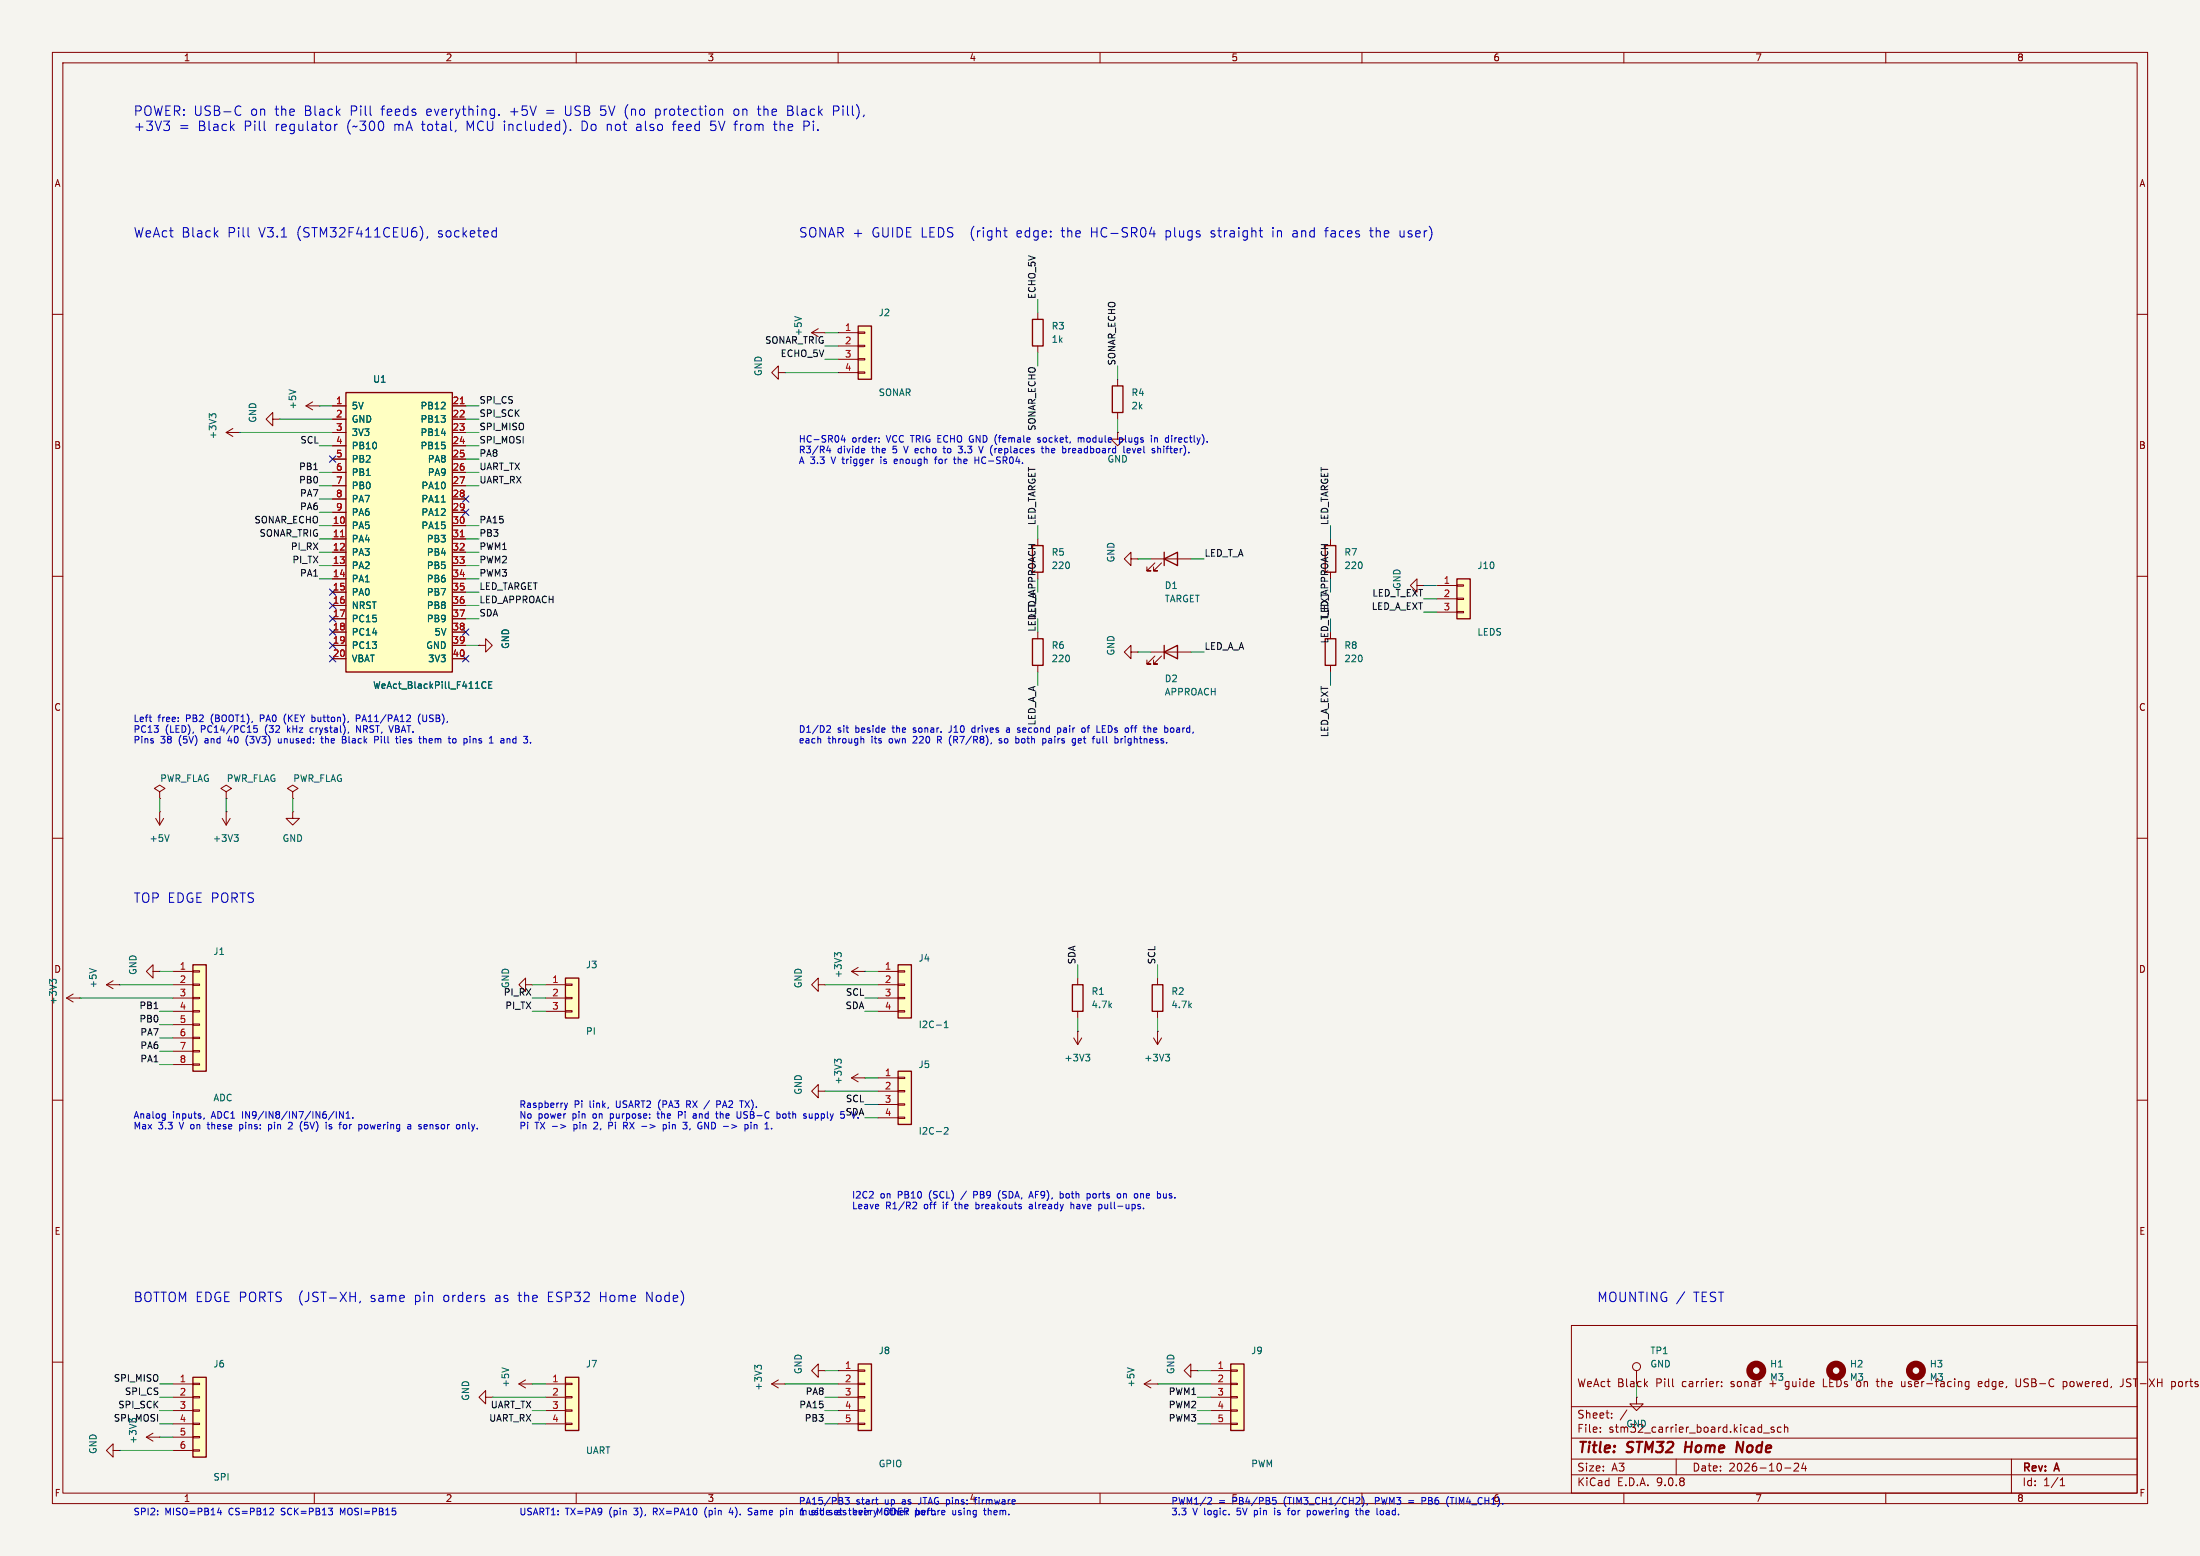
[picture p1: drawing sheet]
<svg xmlns="http://www.w3.org/2000/svg" width="420mm" height="297mm" viewBox="0 0 420 297" stroke-linecap="round" stroke-linejoin="round" font-family="sans-serif">
<path d="M0 0h420v297h-420z" fill="#f5f4ef" stroke="#f5f4ef" stroke-width=".19"/>
<g fill="none" stroke="#840000" stroke-width=".19">
<path d="M10 10h400v277h-400zM12 12h396v273h-396zM60 10v2M110 10v2M160 10v2M210 10v2M260 10v2M310 10v2M360 10v2M10 60h2M408 60h2M43.2 82.6l1.2 .7"/>
<path d="M43.2 82.6h2.5M44.4 81.8l-1.2 .8M45.7 82.6h.1M52.1 80v-1.3l-1.3 1.3 1.3 1.3v-1.3h1.2M53.3 80h.1M10 110h2M219.7 106.7h7.6M220.5 107.4l-1.6 1.6h.8h-.8v-.8M221.7 107.4l-1.5 1.6h.8h-.8v-.8M408 110h2M91.4 123.2h1.3v-1.3l1.3 1.3-1.3 1.3v-1.3M91.4 123.2h.1"/>
<path d="M198.1 120.7v1.2M198.1 127v1.3M215.9 124.5v-1.3l-1.3 1.3 1.3 1.2v-1.2h1.3M217.2 124.5h.1M219.7 124.5h7.6M220.5 125.2l-1.6 1.5h.8h-.8v-.7M221.7 125.2l-1.5 1.5h.8h-.8v-.7M10 160h2M408 160h2M162.6 185.4l1.2 .8M162.6 185.4h2.5M163.8 184.7l-1.2 .7"/>
<path d="M165.1 185.4h.1M205 198.1l.7 1.3M205.7 196.9h.1M205.7 186.7v1.3M205.7 193v1.3M205.7 196.9v2.5M206.5 198.1l-.8 1.3M220.2 198.1l.8 1.3M221 196.9h.1M221 186.7v1.3M221 193v1.3M221 196.9v2.5"/>
<path d="M221.7 198.1l-.7 1.3M10 210h2M408 210h2M300 253h108v32h-108zM10 260h2M218.4 264.2l1.3 .7M218.4 264.2h2.6M219.7 263.4l-1.3 .8M221 264.2h.1M300 278.5h108M300 274.5h108M300 268.5h108"/>
<path d="M305.5 273.2v.2M305.5 272.5v.1M307.7 270.5v.2M307.7 269.8v.1M310.6 269.1l-1.3 1.9M312.4 266.7v1.3h1.3l-1.3 1.2-1.3-1.2h1.3M312.4 266.7h.1M312.4 261.6v2.6M320 278.5v3M328.7 264.5v.2M328.7 263.8v.1M336.7 273.5h1.1"/>
<path d="M338.7 272.5l-.4-.1-.2 .2 .1 .2 .5 .2v.3h-.6M340 272.5l-.4-.1-.3 .3 .1 .6h.6M340.7 272.5l.2-.1 .3 .1 .1 .9M340.7 271.9v1.5M342.5 279.4l.6-.1 .2 .1 .1 .3-1 1.1h1M344.3 279.2l-.4 1.1h1M344.7 279.8v1M348.1 263.2v1.5h.7M354.4 264.4l.3 .3M358.2 263.7h.5M358.4 263.2v1.3l.3 .2M363 263.7l.1 .9h.5"/>
<path d="M375.9 263.8l-.5-.1-.2 .3 .1 .6h.6M375.9 263.7v1.2l-.3 .3-.4-.1M378.4 263.9l-.2-.2h-.3l-.2 .2v.7h.6M378.4 264l-.7 .2M384 278.5v6.5M384.9 263.2v1.2l.3 .3 .4-.1 .1-.2v-1.2M393.9 263.8l.4-.1 .3 .3-.2 .6h-.5M393.9 263.7v1.5M405.3 263.2v1.1a.48 .48 0 0 1-.6 .4M408 260h2M414.6 263.8l.4-.1 .3 .3-.1 .6h-.6M414.6 263.7v1.5"/>
<path d="M415.9 263.8v.7M60 285v2M110 285v2M160 285v2M210 285v2M260 285v2M300 281.5h108M310 285v2M340.7 280.2h1.2M360 285v2M393.3 283.6h.9M393.3 282.5l.4-.4v1.5"/>
<circle cx="312.4" cy="260.9" r=".76"/>
</g>
<path d="M321.9 275.2l-.3 2M331.4 277.2l.3-2 .9 2" fill="none" stroke="#840000" stroke-width=".4"/>
<path d="M40.4 79.4l-.5-.4v.8M40.4 79.2l.3-.2h.3l.2 .2M159.8 182.3l-.5-.4v.7M159.8 182.1l.3-.2h.3l.2 .2M207.3 201.2h.7l-.4 .5M207.8 201.7l.2 .3v.3l-.2 .2M222.5 201.2h.8l-.4 .5M223 201.7l.3 .3v.3l-.3 .2M215.2 261.1l1.3 .4" fill="none" stroke="#006464" stroke-width=".19"/>
<path d="M222.2 106.7l2.6-1.3v2.6zM222.2 105.4v2.6M197.1 121.9h2v5.1h-2zM222.2 124.5l2.6-1.3v2.5zM222.2 123.2v2.5M204.7 188h2.1v5h-2.1zM220 188h2v5h-2z" fill="none" stroke="#840000" stroke-width=".25"/>
<g fill="none" stroke="#840000" stroke-width="1.3">
<circle cx="335.3" cy="261.6" r="1.27"/>
<circle cx="350.5" cy="261.6" r="1.27"/>
<circle cx="365.8" cy="261.6" r="1.27"/>
</g>
<path d="M234.9 260.3h2.6v12.7h-2.6z" fill="#ffffc2"/>
<path d="M234.9 260.3h2.6v12.7h-2.6z" fill="none" stroke="#840000" stroke-width=".25"/>
<g fill="none" stroke="#840000" stroke-width=".19">
<path d="M154.9 63.5l1.3 .8M154.9 63.5h2.6M156.2 62.7l-1.3 .8M157.5 63.5h.1M227.3 261.6v-1.3l-1.2 1.3 1.2 1.3v-1.3h1.3M228.6 261.6h.1M231.1 261.6h3.8M231.1 264.2h3.8M231.1 266.7h3.8M231.1 269.2h3.8M231.1 271.8h3.8M234.9 261.5h1.3v.2h-1.3z"/>
<path d="M234.9 264h1.3v.3h-1.3zM234.9 266.6h1.3v.2h-1.3zM234.9 269.1h1.3v.3h-1.3zM234.9 271.7h1.3v.2h-1.3z"/>
</g>
<path d="M151.7 60.4l1.3 .4" fill="none" stroke="#006464" stroke-width=".19"/>
<path d="M163.8 260.3h2.6v12.7h-2.6z" fill="#ffffc2"/>
<path d="M163.8 260.3h2.6v12.7h-2.6z" fill="none" stroke="#840000" stroke-width=".25"/>
<path d="M160 261.6h3.8M160 264.2h3.8M160 266.7h3.8M160 269.2h3.8M160 271.8h3.8M163.8 261.5h1.3v.2h-1.3zM163.8 264h1.3v.3h-1.3zM163.8 266.6h1.3v.2h-1.3zM163.8 269.1h1.3v.3h-1.3zM163.8 271.7h1.3v.2h-1.3z" fill="none" stroke="#840000" stroke-width=".19"/>
<path d="M171.4 204.5h2.6v10.1h-2.6z" fill="#ffffc2"/>
<path d="M197.1 61h2v5h-2zM212.3 73.7h2.1v5h-2.1zM171.4 204.5h2.6v10.1h-2.6z" fill="none" stroke="#840000" stroke-width=".25"/>
<g fill="none" stroke="#840000" stroke-width=".19">
<path d="M198.1 59.7v1.3M148.6 71.1v-1.2l-1.3 1.2 1.3 1.3v-1.3h1.3M149.9 71.1h.1M198.1 66v1.3M213.4 72.4v1.3M213.4 78.7v1.3M213.4 82.6v1.2h1.2l-1.2 1.3-1.3-1.3h1.3M213.4 82.6h.1M270.5 111.8v-1.3l-1.3 1.3 1.3 1.2v-1.2h1.3M271.8 111.8h.1M167.6 205.7h3.8M167.6 208.3h3.8"/>
<path d="M167.6 210.8h3.8M167.6 213.4h3.8M171.4 205.6h1.3v.3h-1.3zM171.4 208.2h1.3v.2h-1.3zM171.4 210.7h1.3v.2h-1.3zM171.4 213.2h1.3v.3h-1.3z"/>
</g>
<path d="M180.3 215.3l.5-.1 .2 .4-.8 .9h.8" fill="none" stroke="#006464" stroke-width=".19"/>
<path d="M278.1 110.5h2.6v7.6h-2.6z" fill="#ffffc2"/>
<path d="M197.1 104.1h2v5.1h-2zM253 104.1h2v5.1h-2zM278.1 110.5h2.6v7.6h-2.6zM253 121.9h2v5.1h-2z" fill="none" stroke="#840000" stroke-width=".25"/>
<g fill="none" stroke="#840000" stroke-width=".19">
<path d="M58.4 77.5l1.3 .7M58.4 77.5h2.6M59.7 76.7l-1.3 .8M61 77.5h.1M198.1 102.9v1.2M215.9 106.7v-1.3l-1.3 1.3 1.3 1.3v-1.3h1.3M217.2 106.7h.1M254 102.9v1.2M274.3 111.8h3.8M274.3 114.3h3.8M274.3 116.8h3.8M278.1 111.6h1.3v.3h-1.3z"/>
<path d="M278.1 114.2h1.3v.2h-1.3zM278.1 116.7h1.3v.3h-1.3zM254 127v1.3"/>
</g>
<path d="M55.2 74.4l1.3 .4" fill="none" stroke="#006464" stroke-width=".19"/>
<path d="M163.8 62.2h2.6v10.2h-2.6z" fill="#ffffc2"/>
<path d="M163.8 62.2h2.6v10.2h-2.6z" fill="none" stroke="#840000" stroke-width=".25"/>
<g fill="none" stroke="#840000" stroke-width=".19">
<path d="M160 63.5h3.8M160 66h3.8M160 68.6h3.8M160 71.1h3.8M163.8 63.4h1.3v.2h-1.3zM163.8 65.9h1.3v.3h-1.3zM163.8 68.5h1.3v.2h-1.3zM163.8 71h1.3v.2h-1.3zM156.2 188v-1.3l-1.3 1.3 1.3 1.2v-1.2h1.3M157.5 188h.1M156.2 208.3v-1.3l-1.3 1.3 1.3 1.3v-1.3h1.3M157.5 208.3h.1"/>
<path d="M162.6 205.7l1.2 .8M162.6 205.7h2.5M163.8 205l-1.2 .7M165.1 205.7h.1M147.3 264.2l1.3 .7M147.3 264.2h2.6M148.6 263.4l-1.3 .8M149.9 264.2h.1M156.2 261.6v-1.3l-1.3 1.3 1.3 1.3v-1.3h1.3M157.5 261.6h.1"/>
</g>
<path d="M159.8 202.6l-.5-.4v.8M159.8 202.4l.3-.2h.3l.2 .2M144.6 261l-.5-.4v.8M144.6 260.8l.2-.2h.3l.3 .2" fill="none" stroke="#006464" stroke-width=".19"/>
<path d="M107.9 186.7h2.6v7.6h-2.6z" fill="#ffffc2"/>
<path d="M107.9 186.7h2.6v7.6h-2.6z" fill="none" stroke="#840000" stroke-width=".25"/>
<path d="M104.1 188h3.8M104.1 190.5h3.8M104.1 193h3.8M107.9 187.8h1.3v.3h-1.3zM107.9 190.4h1.3v.2h-1.3zM107.9 192.9h1.3v.3h-1.3zM99.1 264.2l1.2 .7M99.1 264.2h2.5M100.3 263.4l-1.2 .8M101.6 264.2h.1" fill="none" stroke="#840000" stroke-width=".19"/>
<path d="M95.8 261.1l1.3 .4" fill="none" stroke="#006464" stroke-width=".19"/>
<path d="M107.9 262.9h2.6v10.1h-2.6z" fill="#ffffc2"/>
<path d="M107.9 262.9h2.6v10.1h-2.6z" fill="none" stroke="#840000" stroke-width=".25"/>
<path d="M104.1 264.2h3.8M104.1 266.7h3.8M104.1 269.2h3.8M104.1 271.8h3.8M107.9 264h1.3v.3h-1.3zM107.9 266.6h1.3v.2h-1.3zM107.9 269.1h1.3v.3h-1.3zM107.9 271.7h1.3v.2h-1.3z" fill="none" stroke="#840000" stroke-width=".19"/>
<path d="M171.4 184.2h2.6v10.1h-2.6z" fill="#ffffc2"/>
<path d="M171.4 184.2h2.6v10.1h-2.6z" fill="none" stroke="#840000" stroke-width=".25"/>
<g fill="none" stroke="#840000" stroke-width=".19">
<path d="M167.6 185.4h3.8M167.6 188h3.8M167.6 190.5h3.8M167.6 193h3.8M171.4 185.3h1.3v.2h-1.3zM171.4 187.8h1.3v.3h-1.3zM171.4 190.4h1.3v.2h-1.3zM171.4 192.9h1.3v.3h-1.3zM21.6 276.9v-1.3l-1.3 1.3 1.3 1.2v-1.2h1.3M22.9 276.9h.1M27.9 274.3l1.3 .8M27.9 274.3h2.6"/>
<path d="M29.2 273.6l-1.3 .7M30.5 274.3h.1"/>
</g>
<path d="M180.3 196.2h.7M180.3 195.3l.3-.4v1.3" fill="none" stroke="#006464" stroke-width=".19"/>
<path d="M36.8 262.9h2.6v15.2h-2.6z" fill="#ffffc2"/>
<path d="M36.8 262.9h2.6v15.2h-2.6z" fill="none" stroke="#840000" stroke-width=".25"/>
<g fill="none" stroke="#840000" stroke-width=".19">
<path d="M33 264.2h3.8M33 266.7h3.8M33 269.2h3.8M33 271.8h3.8M33 274.3h3.8M33 276.9h3.8M36.8 264h1.3v.3h-1.3zM36.8 266.6h1.3v.2h-1.3zM36.8 269.1h1.3v.3h-1.3zM36.8 271.7h1.3v.2h-1.3zM36.8 274.2h1.3v.2h-1.3zM36.8 276.7h1.3v.3h-1.3z"/>
<path d="M92.7 266.7v-1.3l-1.3 1.3 1.3 1.3v-1.3h1.3M94 266.7h.1"/>
</g>
<path d="M36.8 184.2h2.6v20.3h-2.6z" fill="#ffffc2"/>
<path d="M36.8 184.2h2.6v20.3h-2.6z" fill="none" stroke="#840000" stroke-width=".25"/>
<g fill="none" stroke="#840000" stroke-width=".19">
<path d="M33 185.4h3.8M33 188h3.8M33 190.5h3.8M33 193h3.8M33 195.6h3.8M33 198.1h3.8M36.8 185.3h1.3v.2h-1.3zM36.8 187.8h1.3v.3h-1.3zM36.8 190.4h1.3v.2h-1.3zM36.8 192.9h1.3v.3h-1.3zM36.8 195.5h1.3v.2h-1.3zM36.8 198h1.3v.2h-1.3z"/>
<path d="M33 200.7h3.8M33 203.2h3.8M36.8 200.5h1.3v.3h-1.3zM36.8 203.1h1.3v.2h-1.3z"/>
</g>
<path d="M66 74.9h20.4v53.4h-20.4z" fill="#ffffc2"/>
<path d="M66 74.9h20.4v53.4h-20.4z" fill="none" stroke="#840000" stroke-width=".25"/>
<g fill="none" stroke="#840000" stroke-width=".19">
<path d="M63.5 77.5h2.5M86.4 77.5h2.5M63.5 80h2.5M63.5 82.6h2.5M63.5 85.1h2.5M63.5 87.6h2.5M63.5 90.2h2.5M63.5 92.7h2.5M63.5 95.3h2.5M63.5 97.8h2.5M86.4 80h2.5M86.4 82.6h2.5"/>
<path d="M86.4 85.1h2.5M86.4 87.6h2.5M86.4 90.2h2.5M86.4 92.7h2.5M86.4 95.3h2.5M86.4 97.8h2.5M63.5 100.3h2.5M63.5 102.9h2.5M63.5 105.4h2.5M63.5 108h2.5M63.5 110.5h2.5M63.5 113h2.5"/>
<path d="M63.5 115.6h2.5M63.5 118.1h2.5M86.4 100.3h2.5M86.4 102.9h2.5M86.4 105.4h2.5M86.4 108h2.5M86.4 110.5h2.5M86.4 113h2.5M86.4 115.6h2.5M86.4 118.1h2.5M63.5 120.7h2.5M63.5 123.2h2.5"/>
<path d="M63.5 125.7h2.5M86.4 120.7h2.5M86.4 123.2h2.5M86.4 125.7h2.5M91.4 123.2h.1M29.7 156.2l.8 1.3M30.5 151.1l1-.6-1-.6-1 .6 1 .6v1.3M30.5 152.4h.1M30.5 154.9h.1M30.5 154.9v2.6M31.2 156.2l-.7 1.3M42.4 156.2l.8 1.3"/>
<path d="M43.2 151.1l1-.6-1-.6-1 .6 1 .6v1.3M43.2 152.4h.1M43.2 154.9h.1M43.2 154.9v2.6M43.9 156.2l-.7 1.3M55.9 151.1l1-.6-1-.6-1 .6 1 .6v1.3M55.9 152.4h.1M55.9 154.9v1.3h1.2l-1.2 1.3-1.3-1.3h1.3M55.9 154.9h.1M12.7 190.5l1.3 .8M12.7 190.5h2.5M14 189.7l-1.3 .8"/>
<path d="M15.2 190.5h.1M20.3 188l1.3 .7M20.3 188h2.6M21.6 187.2l-1.3 .8M22.9 188h.1M29.2 185.4v-1.2l-1.3 1.2 1.3 1.3v-1.3h1.3M30.5 185.4h.1M100.3 188v-1.3l-1.2 1.3 1.2 1.2v-1.2h1.3M101.6 188h.1"/>
</g>
<path d="M87.9 77.1h.7M65 102.5h.7M87.9 102.5h.7" fill="none" stroke="#a90000" stroke-width=".19"/>
<path d="M84.3 95.8h.7M92.8 130.2a.6 .6 0 0 0-.9 .5 .6 .6 0 0 0 .6 .7l.3-.1M93.3 130.7h.4M93.9 130.1h-.6v1.3h.6M32.3 159.3l-.4 1.3M44.7 159.3h.8l-.4 .5M45.2 159.8l.3 .3v.3l-.3 .2M10 187.4l-.5-.5v.8M10 187.2l.2-.3h.3l.2 .3M17.1 184.9l1.3 .4" fill="none" stroke="#006464" stroke-width=".19"/>
<g fill="none" stroke="#009600" stroke-width=".19">
<path d="M198.1 57.2v2.5M61 77.5h2.5M88.9 77.5h2.5M149.9 71.1h10.1M157.5 68.6h2.5M157.5 66h2.5M157.5 63.5h2.5M198.1 67.3v2.6M213.4 69.9v2.5M45.7 82.6h17.8M53.3 80h10.2M61 97.8h2.5"/>
<path d="M61 95.3h2.5M61 85.1h2.5M61 92.7h2.5M61 90.2h2.5M88.9 80h2.5M88.9 85.1h2.5M88.9 92.7h2.5M88.9 90.2h2.5M88.9 82.6h2.5M88.9 87.6h2.5M213.4 80v2.6M61 108h2.5"/>
<path d="M61 105.4h2.5M61 102.9h2.5M61 100.3h2.5M61 110.5h2.5M88.9 108h2.5M88.9 105.4h2.5M88.9 102.9h2.5M88.9 100.3h2.5M88.9 118.1h2.5M88.9 110.5h2.5M88.9 113h2.5M88.9 115.6h2.5"/>
<path d="M198.1 100.3v2.6M217.2 106.7h2.5M227.3 106.7h2.6M254 100.3v2.6M271.8 111.8h2.5M271.8 114.3h2.5M271.8 116.8h2.5M88.9 123.2h2.5M198.1 128.3v2.5M217.2 124.5h2.5M227.3 124.5h2.6M254 128.3v2.5"/>
<path d="M30.5 152.4v2.5M43.2 152.4v2.5M55.9 152.4v2.5M15.2 190.5h17.8M22.9 188h10.1M30.5 198.1h2.5M30.5 195.6h2.5M30.5 193h2.5M30.5 185.4h2.5M101.6 188h2.5M101.6 190.5h2.5M101.6 193h2.5"/>
<path d="M157.5 188h10.1M165.1 190.5h2.5M165.1 193h2.5M165.1 185.4h2.5M205.7 184.2v2.5M205.7 194.3v2.6M221 184.2v2.5M221 194.3v2.6M30.5 203.2h2.5M30.5 200.7h2.5M157.5 208.3h10.1M165.1 205.7h2.5"/>
<path d="M165.1 210.8h2.5M165.1 213.4h2.5M22.9 276.9h10.1M30.5 271.8h2.5M30.5 274.3h2.5M30.5 266.7h2.5M30.5 269.2h2.5M30.5 264.2h2.5M94 266.7h10.1M101.6 271.8h2.5M101.6 269.2h2.5M101.6 264.2h2.5"/>
<path d="M149.9 264.2h10.1M157.5 271.8h2.5M157.5 266.7h2.5M157.5 269.2h2.5M157.5 261.6h2.5M221 264.2h10.1M228.6 271.8h2.5M228.6 266.7h2.5M228.6 269.2h2.5M228.6 261.6h2.5M312.4 264.2v2.5"/>
</g>
<g fill="none" stroke="#000084" stroke-width=".19">
<path d="M62.9 87l1.2 1.2M64.1 87l-1.2 1.2M88.3 97.2l1.2 1.2M88.3 94.6l1.2 1.3M89.5 94.6l-1.2 1.3M89.5 97.2l-1.2 1.2M62.9 112.4l1.2 1.2M62.9 115l1.2 1.2M62.9 117.5l1.2 1.2M64.1 112.4l-1.2 1.2M64.1 115l-1.2 1.2M64.1 117.5l-1.2 1.2"/>
<path d="M62.9 120l1.2 1.3M62.9 125.1l1.2 1.2M62.9 122.6l1.2 1.2M64.1 120l-1.2 1.3M64.1 122.6l-1.2 1.2M64.1 125.1l-1.2 1.2M88.3 125.1l1.2 1.2M88.3 120l1.2 1.3M89.5 125.1l-1.2 1.2M89.5 120l-1.2 1.3"/>
</g>
<g fill="none" stroke="#0000c2" stroke-width=".19">
<path d="M32 23.8l.4 .4v.4l-.4 .3M32.4 23.1l-.6 .7M45.2 20.3l.4-.1 .4 .2M46 21.9l-.4 .1-.4-.1M50.5 24.8l.2 .1M63.9 23.7v1.2M64.4 23.7l-.3 .1-.2 .3M87 24.8l-.1 .4M95.3 21.9v.1M108.9 24.8v.1M125.2 20.8v1.8M125.2 21.9l.2 .1"/>
<path d="M125.4 20.8l-.2 .1M128.4 23.7h.6M135.6 24.8l.3 .1M135.7 23.1l-.1 .9 .3-.2M137.4 20.8h.3l.3 .3v.9M140.3 20.9l-.2 .3v.5l.2 .2M144.6 20.8h.6M144.8 20.2v1.6l.3 .2M147.6 23.7h.7M147.9 23.1v1.6l.3 .2M150.4 21.1h.6M151 20.2h-.6v1.8h.7"/>
<path d="M153.5 23.1v1.8M153.5 24.1h.7M159.1 21.2h.7M159.8 20.2h-.7v1.8M41.1 44.6l.5 .6M41.6 44l-.7 .7M47.4 45.2h.2M80.2 43.2a2.06 2.06 0 0 1 0 2.7M81.6 45.2l-.1 .3M94.2 44l.6 .1M94.8 45.2h-.6M94.8 43.4v1.8"/>
<path d="M191.6 44h.7M191.8 45l.1 .2h.4M219.4 44.6h1.2M220.3 44v1.2M240.4 44h.6M240.7 45.2h.3M252.9 44h.7M261.4 44h.7M267.3 44v1l.2 .2M158.1 85.1l-.3 .9h.8M158.4 85.6v.8M160.9 83.1l-.3 .9h.8"/>
<path d="M161.2 83.6v.8M165 85.7l.1 .2-.6 .1M166.7 87.6h.1M167.8 84.3v.1M167.8 83.6v.1M170.9 87.6l-.2 .2v.5l.2 .2M171.3 87.9l-.6 .2M172.5 85.2l.4 1.2M178.4 87.6h.5M178.7 87.2l-.1 .2v1.1M180 85.6h.5M180.2 85.2v1.1l.3 .1"/>
<path d="M182 87.6h.5M182.2 87.2v1.1l.3 .2M183 86.4h.6M183.7 85.2l-.4 .5h.3M186.1 87.8h.8M186.9 87.2v1.3M186.9 85.2l.4 1.2 .4-1.2M198.6 83.6h-.3l-.2 .2 .5 .4M198.6 84.2l-.1 .2-.4-.1M198.8 85.6h.4M198.9 85.2v1.1l.3 .1M199.7 85.2v1.2"/>
<path d="M200 85.6l-.3 .1M204 85.6v.8M204.3 85.6l-.3 .2M205.8 83.7l.4-.1 .2 .1M205.8 83.6v.8M206.4 83.7v.7M206.6 83.6l-.2 .1M213.7 83.6h.4l.2 .2-.1 .5h-.5M213.7 83.6v1.2M214.5 85.2v1.1l.2 .1M215.2 86l.6-.1-.1-.2-.4-.1-.1 .2v.6h.5M220.4 83.7l.4-.1 .2 .1"/>
<path d="M220.4 83.6v.8M221 85.7l.2-.1 .3 .1 .1 .7M221 85.2v1.2M223.7 83.1v.1M223.7 83.6v.8M28.5 136.9h.4M28.8 137.7h.1M49.1 138.5h-.6l-.1 .6 .2-.1 .4 .1 .1 .1v.5l-.2 .1-.5-.1M54.3 136.6l-.1 .5 .1 .8M59.4 138.9l-.2 .3v.3l.2 .3M59.5 137.7h.4M59.9 136.9l-.4 .1"/>
<path d="M66.6 139.7l-.1 .2M68.1 139.8v-1.3l.7 1.3M68.6 136.5h-.6v1.2M68.6 137.1h-.6M74.2 138.5l.5 1.3 .4-1.3M80.2 136.3a1.47 1.47 0 0 0 0 1.9M157.9 138.6l.4-.1 .2 .4-.7 .9h.7M181.4 139.7l-.3 .1M186 138.9l-.4 .1-.1 .2 .1 .5 .4 .1M192.2 139h.5M192.7 139.2l-.4 .1-.2 .2 .2 .3 .4-.1M194.7 139.4v.3"/>
<path d="M201.9 139l.4-.1 .2 .3-.1 .5h-.5M201.9 138.9v1.3M206.7 138.9l.3 .1 .2 .2-.1 .5-.4 .1M207.5 138.9h.5M210.4 139.1h.5M211 138.5h-.6v1.3h.6M215.8 138.9h.5M216.3 138.5l-.2 .1M219.3 138.9l.4 .2v.7M223.6 139l.3-.1 .2 .3-.1 .5h-.4M47.1 140.7l-.1 .5 .1 .7M53.1 141v.6l.4 .2"/>
<path d="M61.2 141h.5M61.4 140.6v1l.3 .2M65.4 141.2h.4M65.8 141.2l.3 .2-.1 .3-.6 .1M66 140.9l-.2 .3M72.2 140.8l-.1 .4h-.6M75.5 141h.5M75.8 141.8h.2M76.4 140.6v.1M76.4 141v.8M80.8 141.1l.4-.1 .2 .2M80.8 140.6v1.2"/>
<path d="M86.5 141.1l.1-.1 .4 .1 .1 .5-.2 .2h-.3l-.1-.1zM97.2 141l.1 .2v.6M164.5 141l.4 .2v.6M179 140.6v1.2M179 141.2h.5M189.3 141.8l-.2 .2M191.2 141h-.3l-.2 .2 .6 .4M191.3 141.6l-.2 .2h-.4M194 141h.4l.1 .2v.5l-.5 .1M199.1 141h.3l.3 .2-.2 .6h-.4M204.8 141h.5M204.8 141.8h.5"/>
<path d="M205.3 141v1l-.1 .2h-.3M209.4 141.6l.2 .2 .4-.1M213.2 141l.3 .2v.4l-.3 .2M214 141v.8M214.4 141l-.4 .2M31.2 212.6l.3 .1M31.5 213.4h-.3M31.5 212.6v1l-.1 .2M39 213.4l-.1 .2M45.8 214.6v1.3M45.8 215.4l.1 .1M45.9 214.6l-.1 .1"/>
<path d="M51.3 215.4l.3 .1M51.3 214.6v1.3M51.6 214.6l-.3 .1M55.3 214.2l-.2 .1M55.6 214.2l.1 .1M55.7 214.8l-.7 .7h.8M57.6 215.9l.1 .1M62.8 215.4h.5M63.3 214.7l-.3-.1-.2 .2 .1 .2 .4 .1M63.8 212.1l-1.1 1.6M64.2 212.2v1.2M65.5 212.2v1.2l-.7-1.2v1.2"/>
<path d="M66 214.6l-.3 .1-.2 .2 .1 .5 .4 .1M66.1 213.4h.7M66.1 212.5l.3-.3v1.2M67.3 213.3v.1M69.8 214.6l-.2 .3v.3l.2 .3M78 214.6l.4 .2v.7M78.4 215.4l-.4 .1M78.4 214.9l-.4 .1M81.4 214.6l.2 .3-.6 .2M81.5 215.4l-.1 .1M88.3 214.8l.2-.2 .3 .1 .1 .8M88.3 214.6v.9"/>
<path d="M107 214.6l1 .4-1 .4M107.7 210.6l.4 .8M108.1 211.4l-.4 .4M108.4 210.6l-.3 .8M116.2 214.9h.5M116.7 214.2h-.5v1.3M119.1 214.9h.4M119.1 214.2v1.3M119.4 214.9l.4 .6M125.4 212.6h.5M125.6 212.2v1.2M126.6 214.6v1.3"/>
<path d="M126.6 214.7l.4-.1 .2 .3-.1 .5h-.5M129.5 212.2v1.2M129.5 212.8h.5M131.1 210.8h.5M131.2 214.2l-.5 .5 .4 .1 .1 .4-.3 .3h-.4M131.6 210.1h-.5v1.3M132.4 212.7h.4M132.4 213.4h.5M132.9 212.9l-.5 .1M133.8 214.9h.2v.5l-.2 .1M133.8 214.2l.1 .1M136.6 212.6h.5"/>
<path d="M136.8 213.4h.3M137.4 210.2l-.6-.1v1.3M137.4 210.7l-.6 .1M141.2 210.1h.7M141.4 212.2v1l-.1 .2h-.4M142.2 214.7l.4-.1 .2 .3-.1 .5h-.5M142.2 214.6v1.3M143.4 214.2v.1M143.4 214.6v.9M147.3 215.4v.1M148.3 212.7l.4-.1 .2 .2-.1 .6h-.5M148.3 212.2v1.2"/>
<path d="M149.5 212.7v.6M153.9 213.1v.3M154.5 212.6v.7l.4 .1M160.5 212.2h.6M174.8 229.5l.2 .2-.1 .3-.7 .7h.8M185.9 228.1h.5M186.3 229.5v1.2M186.3 230.7h.1M186.4 227.4h-.5v1.3M186.4 229.9h-.1M191 227.2a1.47 1.47 0 0 0-.1 1.9M196.4 228.7l.4-1.3 .5 1.3"/>
<path d="M196.5 228.3h.6M196.9 229.9h-.4M196.9 230.2h-.3l-.1 .2v.3h.4M202.4 227.9l.4-.1 .2 .3-.1 .5h-.5M204.4 230l.4-.1 .2 .2M204.4 229.5v1.2M207.5 227.9l.4-.1 .2 .3-.1 .5h-.5M209.8 229.9h.3l.3 .2-.1 .6h-.5M213.4 227.9l.3-.1 .2 .3v.5l-.2 .1-.3-.1M217.8 227.8v.9M217.9 227.8l-.1 .2M218.3 230.6v.1"/>
<path d="M222.1 227.8l.1 .8h.4M68.8 248.4l-.2 .3M321.6 246.6l-1.5 2.3M41.5 288.7h.8M42.1 288.3v.8M52.1 287.9l.1 .2v.3l-.8 .7h.8M134.7 288.1l-.2 .4 .2 .8M139.5 287.8l-.3 .9h.8M142.8 289.1h.6M143.5 287.9h-.4l-.3 .2 .1 .3 .5 .2M149 288.4l.4-.1 .2 .2-.1 .6h-.5M161.3 285.8h.8l-.4 .5 .4 .1v.6l-.2 .1-.6-.1"/>
<path d="M167.1 286.3h.5M167.4 287l.2 .1M181.9 288.3v.7l.2 .1M187.8 288.3h.4M187.9 287.9v1.1l.3 .1M230.8 285.8l.4 .1 .1 .3-.8 .9h.8M234.6 289v.1M243 285.8h.6M243.1 286.3h.3l.2 .3v.4l-.5 .1M243.3 287.9v.1M243.3 288.3v.8M245.8 288.3h.4"/>
<path d="M245.9 288.1v1M249.6 288.4l.3-.1 .2 .1M249.6 288.3v1.3M250.1 289l-.2 .1h-.3M258.8 288.3h.4M258.9 287.9v1.1l.3 .1M260 285.7a1.47 1.47 0 0 1 .1 1.8M261.1 287l-.2 .3M263.9 288.3l-.3 .1-.1 .1v.5l.4 .1M268.9 286.4h1M268.9 286.8h1M271.5 286.5h.4"/>
<path d="M271.9 285.8h-.4v1.3M276.5 285.7a1.46 1.46 0 0 0 0 1.9"/>
</g>
<g font-size="2.8" fill="#840000">
<text x="301" y="277.9">Title:</text>
<text x="310.6" y="277.9">STM32</text>
<text x="322.5" y="277.9">Home</text>
<text x="333.1" y="277.9">Node</text>
</g>
<g font-size="2.5" fill="#0000c2">
<text x="25.4" y="22.3">POWER: USB-C</text>
<text x="47.8" y="22.3">on</text>
<text x="52.5" y="22.3">the</text>
<text x="58.2" y="22.3">Black</text>
<text x="67" y="22.3">Pill</text>
<text x="73" y="22.3">feeds</text>
<text x="81.7" y="22.3">everything.</text>
<text x="97.7" y="22.3">+5V</text>
<text x="104.7" y="22.3">=</text>
<text x="108.4" y="22.3">USB 5V (no</text>
<text x="125.9" y="22.3">protection</text>
<text x="141" y="22.3">on</text>
<text x="145.7" y="22.3">the</text>
<text x="151.4" y="22.3">Black</text>
<text x="160.3" y="22.3">Pill),</text>
<text x="25.4" y="25.2">+3V3</text>
<text x="34.1" y="25.2">=</text>
<text x="37.8" y="25.2">Black</text>
<text x="46.6" y="25.2">Pill</text>
<text x="52.6" y="25.2">regulator</text>
<text x="66.3" y="25.2">(~300</text>
<text x="75.4" y="25.2">mA total,</text>
<text x="89.4" y="25.2">MCU included).</text>
<text x="111.6" y="25.2">Do not</text>
<text x="122.2" y="25.2">also</text>
<text x="129.3" y="25.2">feed</text>
<text x="136.6" y="25.2">5V from</text>
<text x="148.9" y="25.2">the</text>
<text x="154.6" y="25.2">Pi.</text>
<text x="25.4" y="45.5">WeAct</text>
<text x="34.6" y="45.5">Black</text>
<text x="43.4" y="45.5">Pill</text>
<text x="49.4" y="45.5">V3.1</text>
<text x="56.7" y="45.5">(STM32F411CEU6),</text>
<text x="83.7" y="45.5">socketed</text>
<text x="152.4" y="45.5">SONAR +</text>
<text x="166.4" y="45.5">GUIDE LEDS</text>
<text x="185.4" y="45.5">(right</text>
<text x="194.3" y="45.5">edge:</text>
<text x="203" y="45.5">the</text>
<text x="208.6" y="45.5">HC-SR04</text>
<text x="223" y="45.5">plugs</text>
<text x="231.7" y="45.5">straight</text>
<text x="243.6" y="45.5">in</text>
<text x="247.5" y="45.5">and</text>
<text x="253.9" y="45.5">faces</text>
<text x="262.5" y="45.5">the</text>
<text x="268.2" y="45.5">user)</text>
<text x="25.4" y="172.5">TOP EDGE PORTS</text>
<text x="25.4" y="248.7">BOTTOM EDGE PORTS</text>
<text x="57.1" y="248.7">(JST-XH,</text>
<text x="70.9" y="248.7">same</text>
<text x="79.4" y="248.7">pin</text>
<text x="85" y="248.7">orders</text>
<text x="94.9" y="248.7">as</text>
<text x="99.5" y="248.7">the</text>
<text x="105.1" y="248.7">ESP32</text>
<text x="115.2" y="248.7">Home</text>
<text x="124.1" y="248.7">Node)</text>
<text x="304.8" y="248.7">MOUNTING /</text>
<text x="323.3" y="248.7">TEST</text>
</g>
<g font-size="2.1" fill="#840000">
<text x="301" y="265">WeAct</text>
<text x="308.7" y="265">Black</text>
<text x="316.2" y="265">Pill</text>
<text x="321.2" y="265">carrier:</text>
<text x="330.7" y="265">sonar</text>
<text x="341.4" y="265">guide</text>
<text x="348.7" y="265">LEDs</text>
<text x="359.3" y="265">the</text>
<text x="364.1" y="265">user-facing</text>
<text x="379" y="265">edge,</text>
<text x="386.3" y="265">USB-C</text>
<text x="395.5" y="265">powered,</text>
<text x="406.6" y="265">JST-XH</text>
<text x="416.5" y="265">ports</text>
<text x="301" y="273.7">File:</text>
<text x="301" y="271">Sheet:</text>
<text x="307.1" y="273.7">stm32_carrier_board.kicad_sch</text>
<text x="301" y="281.1">Size:</text>
<text x="307.6" y="281.1">A3</text>
<text x="323" y="281.1">Date:</text>
<text x="330" y="281.1">2026-10-24</text>
<text x="386" y="281.3">Rev:</text>
<text x="392.4" y="281.3">A</text>
<text x="301" y="283.9">KiCad</text>
<text x="308.7" y="283.9">E.D.A.</text>
<text x="316.3" y="283.9">9.0.8</text>
<text x="386" y="283.9">Id:</text>
<text x="390.1" y="283.9">1/1</text>
</g>
<g font-size="2.1" fill="#006464">
<text x="338.2" y="265">+</text>
<text x="355.3" y="265">on</text>
</g>
<g font-size="1.8" fill="#840000">
<text x="35" y="11.9">1</text>
<text x="85" y="11.9">2</text>
<text x="135" y="11.9">3</text>
<text x="185" y="11.9">4</text>
<text x="235" y="11.9">5</text>
<text x="285" y="11.9">6</text>
<text x="335" y="11.9">7</text>
<text x="385" y="11.9">8</text>
<text x="10.3" y="35.9">A</text>
<text x="408.3" y="35.9">A</text>
<text x="10.3" y="85.9">B</text>
<text x="408.2" y="85.9">B</text>
<text x="10.3" y="135.9">C</text>
<text x="408.2" y="135.9">C</text>
<text x="10.3" y="185.9">D</text>
<text x="408.2" y="185.9">D</text>
<text x="10.3" y="235.9">E</text>
<text x="408.3" y="235.9">E</text>
<text x="10.3" y="285.9">F</text>
<text x="35" y="286.9">1</text>
<text x="85" y="286.9">2</text>
<text x="135" y="286.9">3</text>
<text x="335" y="286.9">7</text>
<text x="385" y="286.9">8</text>
<text x="408.3" y="285.9">F</text>
</g>
<g font-size="1.8" fill="#0f0f0f">
<text x="197.8" y="57.2" transform="rotate(-90 197.8 57.2)">ECHO_5V</text>
<text x="146" y="65.7">SONAR_TRIG</text>
<text x="153.3" y="64.3" transform="rotate(-90 153.3 64.3)">+5V</text>
<text x="148.9" y="68.2">ECHO_5V</text>
<text x="213" y="69.8" transform="rotate(-90 213 69.8)">SONAR_ECHO</text>
<text x="91.4" y="77.1">SPI_CS</text>
<text x="91.4" y="79.7">SPI_SCK</text>
<text x="91.4" y="82.2">SPI_MISO</text>
<text x="197.8" y="82.3" transform="rotate(-90 197.8 82.3)">SONAR_ECHO</text>
<text x="57" y="89.8">PB1</text>
<text x="57.2" y="84.7">SCL</text>
<text x="91.4" y="89.8">UART_TX</text>
<text x="91.4" y="87.3">PA8</text>
<text x="91.4" y="84.7">SPI_MOSI</text>
<text x="57" y="92.4">PB0</text>
<text x="57.2" y="94.9">PA7</text>
<text x="91.4" y="92.4">UART_RX</text>
<text x="48.5" y="100">SONAR_ECHO</text>
<text x="57.2" y="97.4">PA6</text>
<text x="91.4" y="100">PA15</text>
<text x="197.8" y="100.3" transform="rotate(-90 197.8 100.3)">LED_TARGET</text>
<text x="253.7" y="100.3" transform="rotate(-90 253.7 100.3)">LED_TARGET</text>
<text x="49.4" y="102.5">SONAR_TRIG</text>
<text x="55.4" y="105.1">PI_RX</text>
<text x="55.7" y="107.6">PI_TX</text>
<text x="91.4" y="105.1">PWM1</text>
<text x="91.4" y="107.6">PWM2</text>
<text x="91.4" y="102.5">PB3</text>
<text x="229.9" y="106.3">LED_T_A</text>
<text x="57.2" y="110.1">PA1</text>
<text x="91.4" y="110.1">PWM3</text>
<text x="91.4" y="112.7">LED_TARGET</text>
<text x="261.9" y="114">LED_T_EXT</text>
<text x="267.6" y="112.5" transform="rotate(-90 267.6 112.5)">GND</text>
<text x="91.4" y="117.8">SDA</text>
<text x="91.4" y="115.2">LED_APPROACH</text>
<text x="261.8" y="116.5">LED_A_EXT</text>
<text x="229.9" y="124.1">LED_A_A</text>
<text x="197.8" y="138.6" transform="rotate(-90 197.8 138.6)">LED_A_A</text>
<text x="253.7" y="140.8" transform="rotate(-90 253.7 140.8)">LED_A_EXT</text>
<text x="205.4" y="184.1" transform="rotate(-90 205.4 184.1)">SDA</text>
<text x="220.6" y="184.1" transform="rotate(-90 220.6 184.1)">SCL</text>
<text x="96.1" y="190.2">PI_RX</text>
<text x="97.4" y="188.7" transform="rotate(-90 97.4 188.7)">GND</text>
<text x="161.4" y="190.2">SCL</text>
<text x="26.5" y="192.7">PB1</text>
<text x="26.5" y="195.2">PB0</text>
<text x="26.7" y="197.8">PA7</text>
<text x="96.4" y="192.7">PI_TX</text>
<text x="161.3" y="192.7">SDA</text>
<text x="26.7" y="200.3">PA6</text>
<text x="26.7" y="202.9">PA1</text>
<text x="161.4" y="210.5">SCL</text>
<text x="21.6" y="263.8">SPI_MISO</text>
<text x="22.5" y="268.9">SPI_SCK</text>
<text x="23.7" y="266.4">SPI_CS</text>
<text x="93.6" y="268.9">UART_TX</text>
<text x="152.5" y="268.9">PA15</text>
<text x="153.7" y="266.4">PA8</text>
<text x="223" y="268.9">PWM2</text>
<text x="223" y="266.4">PWM1</text>
<text x="21.6" y="271.4">SPI_MOSI</text>
<text x="26.3" y="275.7" transform="rotate(-90 26.3 275.7)">+3V3</text>
<text x="93.3" y="271.4">UART_RX</text>
<text x="153.5" y="271.4">PB3</text>
<text x="223" y="271.4">PWM3</text>
</g>
<g font-size="1.8" fill="#a90000">
<text x="161.2" y="63.2">1</text>
<text x="161.2" y="65.8">2</text>
<text x="161.2" y="68.3">3</text>
<text x="161.2" y="70.9">4</text>
<text x="64.1" y="77.2">1</text>
<text x="86.3" y="77.2">21</text>
<text x="64.1" y="79.8">2</text>
<text x="64.1" y="82.3">3</text>
<text x="86.3" y="79.8">22</text>
<text x="86.3" y="82.3">23</text>
<text x="64.1" y="84.8">4</text>
<text x="64.1" y="87.4">5</text>
<text x="64.1" y="89.9">6</text>
<text x="86.3" y="84.8">24</text>
<text x="86.3" y="87.4">25</text>
<text x="86.3" y="89.9">26</text>
<text x="64.1" y="92.5">7</text>
<text x="64.1" y="95">8</text>
<text x="86.3" y="92.5">27</text>
<text x="86.3" y="95">28</text>
<text x="63.5" y="100.1">10</text>
<text x="64.1" y="97.5">9</text>
<text x="86.3" y="97.5">29</text>
<text x="86.3" y="100.1">30</text>
<text x="63.5" y="102.6">11</text>
<text x="63.5" y="105.2">12</text>
<text x="63.5" y="107.7">13</text>
<text x="86.3" y="102.6">31</text>
<text x="86.3" y="105.2">32</text>
<text x="86.3" y="107.7">33</text>
<text x="63.5" y="110.2">14</text>
<text x="63.5" y="112.8">15</text>
<text x="86.3" y="110.2">34</text>
<text x="86.3" y="112.8">35</text>
<text x="275.5" y="111.5">1</text>
<text x="63.5" y="115.3">16</text>
<text x="63.5" y="117.9">17</text>
<text x="86.3" y="115.3">36</text>
<text x="86.3" y="117.9">37</text>
<text x="275.5" y="114">2</text>
<text x="275.5" y="116.6">3</text>
<text x="63.5" y="120.4">18</text>
<text x="63.5" y="122.9">19</text>
<text x="63.5" y="125.5">20</text>
<text x="86.3" y="120.4">38</text>
<text x="86.3" y="122.9">39</text>
<text x="86.3" y="125.5">40</text>
<text x="34.2" y="185.2">1</text>
<text x="168.8" y="185.2">1</text>
<text x="34.2" y="187.7">2</text>
<text x="34.2" y="190.2">3</text>
<text x="105.3" y="187.7">1</text>
<text x="105.3" y="190.2">2</text>
<text x="168.8" y="187.7">2</text>
<text x="168.8" y="190.2">3</text>
<text x="34.2" y="192.8">4</text>
<text x="34.2" y="195.3">5</text>
<text x="34.2" y="197.9">6</text>
<text x="105.3" y="192.8">3</text>
<text x="168.8" y="192.8">4</text>
<text x="34.2" y="200.4">7</text>
<text x="34.2" y="202.9">8</text>
<text x="168.8" y="205.5">1</text>
<text x="168.8" y="208">2</text>
<text x="168.8" y="210.6">3</text>
<text x="168.8" y="213.1">4</text>
<text x="34.2" y="263.9">1</text>
<text x="105.3" y="263.9">1</text>
<text x="161.2" y="261.4">1</text>
<text x="161.2" y="263.9">2</text>
<text x="232.3" y="261.4">1</text>
<text x="232.3" y="263.9">2</text>
<text x="34.2" y="266.4">2</text>
<text x="34.2" y="269">3</text>
<text x="105.3" y="266.4">2</text>
<text x="105.3" y="269">3</text>
<text x="161.2" y="266.4">3</text>
<text x="161.2" y="269">4</text>
<text x="232.3" y="266.4">3</text>
<text x="232.3" y="269">4</text>
<text x="34.2" y="271.5">4</text>
<text x="34.2" y="274.1">5</text>
<text x="105.3" y="271.5">4</text>
<text x="161.2" y="271.5">5</text>
<text x="232.3" y="271.5">5</text>
<text x="34.2" y="276.6">6</text>
</g>
<g font-size="1.8" fill="#006464">
<text x="167.6" y="60.6">J2</text>
<text x="200.7" y="63.1">R3</text>
<text x="200.7" y="65.6">1k</text>
<text x="145.6" y="71.9" transform="rotate(-90 145.6 71.9)">GND</text>
<text x="71.1" y="73.3">U1</text>
<text x="167.6" y="75.8">SONAR</text>
<text x="215.9" y="75.8">R4</text>
<text x="41.5" y="83.9" transform="rotate(-90 41.5 83.9)">+3V3</text>
<text x="49.1" y="80.8" transform="rotate(-90 49.1 80.8)">GND</text>
<text x="56.7" y="78.2" transform="rotate(-90 56.7 78.2)">+5V</text>
<text x="67.1" y="78.3">5V</text>
<text x="67.1" y="80.9">GND</text>
<text x="67.1" y="83.4">3V3</text>
<text x="80.2" y="78.3">PB12</text>
<text x="80.2" y="80.9">PB13</text>
<text x="80.2" y="83.4">PB14</text>
<text x="215.9" y="78.3">2k</text>
<text x="67.1" y="86">PB10</text>
<text x="67.1" y="88.5">PB2</text>
<text x="80.2" y="86">PB15</text>
<text x="81.6" y="88.5">PA8</text>
<text x="211.3" y="88.5">GND</text>
<text x="67.1" y="91">PB1</text>
<text x="67.1" y="93.6">PB0</text>
<text x="80.4" y="93.6">PA10</text>
<text x="81.6" y="91">PA9</text>
<text x="67.1" y="96.1">PA7</text>
<text x="67.1" y="98.7">PA6</text>
<text x="67.1" y="101.2">PA5</text>
<text x="80.4" y="96.1">PA11</text>
<text x="80.4" y="98.7">PA12</text>
<text x="80.4" y="101.2">PA15</text>
<text x="67.1" y="103.7">PA4</text>
<text x="67.1" y="106.3">PA3</text>
<text x="81.4" y="103.7">PB3</text>
<text x="81.4" y="106.3">PB4</text>
<text x="200.7" y="106.3">R5</text>
<text x="213" y="107.4" transform="rotate(-90 213 107.4)">GND</text>
<text x="256.5" y="106.3">R7</text>
<text x="67.1" y="108.8">PA2</text>
<text x="67.1" y="111.4">PA1</text>
<text x="67.1" y="113.9">PA0</text>
<text x="81.4" y="108.8">PB5</text>
<text x="81.4" y="111.4">PB6</text>
<text x="81.4" y="113.9">PB7</text>
<text x="200.7" y="108.8">220</text>
<text x="222.3" y="112.6">D1</text>
<text x="256.5" y="108.8">220</text>
<text x="281.9" y="108.8">J10</text>
<text x="67.1" y="116.4">NRST</text>
<text x="67.1" y="119">PC15</text>
<text x="81.4" y="116.4">PB8</text>
<text x="81.4" y="119">PB9</text>
<text x="222.3" y="115.2">TARGET</text>
<text x="67.1" y="121.5">PC14</text>
<text x="67.1" y="124.1">PC13</text>
<text x="81.3" y="124.1">GND</text>
<text x="82.8" y="121.5">5V</text>
<text x="97.4" y="124" transform="rotate(-90 97.4 124)">GND</text>
<text x="200.7" y="124.1">R6</text>
<text x="213" y="125.2" transform="rotate(-90 213 125.2)">GND</text>
<text x="256.5" y="124.1">R8</text>
<text x="281.9" y="121.5">LEDS</text>
<text x="67.1" y="126.6">VBAT</text>
<text x="71.1" y="131.7">WeAct_BlackPill_F411CE</text>
<text x="81.6" y="126.6">3V3</text>
<text x="200.7" y="126.6">220</text>
<text x="222.3" y="130.4">D2</text>
<text x="256.5" y="126.6">220</text>
<text x="222.3" y="132.9">APPROACH</text>
<text x="30.5" y="149.5">PWR_FLAG</text>
<text x="43.2" y="149.5">PWR_FLAG</text>
<text x="55.9" y="149.5">PWR_FLAG</text>
<text x="28.4" y="160.9">+5V</text>
<text x="40.5" y="160.9">+3V3</text>
<text x="53.8" y="160.9">GND</text>
<text x="40.6" y="182.5">J1</text>
<text x="111.8" y="185">J3</text>
<text x="175.3" y="183.7">J4</text>
<text x="11" y="191.9" transform="rotate(-90 11 191.9)">+3V3</text>
<text x="18.6" y="188.7" transform="rotate(-90 18.6 188.7)">+5V</text>
<text x="26.3" y="186.2" transform="rotate(-90 26.3 186.2)">GND</text>
<text x="153.3" y="188.7" transform="rotate(-90 153.3 188.7)">GND</text>
<text x="160.9" y="186.8" transform="rotate(-90 160.9 186.8)">+3V3</text>
<text x="208.3" y="190.1">R1</text>
<text x="223.5" y="190.1">R2</text>
<text x="111.8" y="197.7">PI</text>
<text x="175.3" y="196.4">I2C-1</text>
<text x="208.3" y="192.6">4.7k</text>
<text x="223.5" y="192.6">4.7k</text>
<text x="203.1" y="202.8">+3V3</text>
<text x="218.3" y="202.8">+3V3</text>
<text x="153.3" y="209" transform="rotate(-90 153.3 209)">GND</text>
<text x="160.9" y="207.1" transform="rotate(-90 160.9 207.1)">+3V3</text>
<text x="175.3" y="204.1">J5</text>
<text x="40.6" y="210.4">ADC</text>
<text x="175.3" y="216.8">I2C-2</text>
<text x="40.6" y="261.2">J6</text>
<text x="111.8" y="261.2">J7</text>
<text x="153.3" y="262.4" transform="rotate(-90 153.3 262.4)">GND</text>
<text x="167.6" y="258.7">J8</text>
<text x="224.4" y="262.4" transform="rotate(-90 224.4 262.4)">GND</text>
<text x="238.8" y="258.7">J9</text>
<text x="315" y="258.7">TP1</text>
<text x="315" y="261.2">GND</text>
<text x="337.8" y="263.8">M3</text>
<text x="337.8" y="261.2">H1</text>
<text x="353.1" y="263.8">M3</text>
<text x="353.1" y="261.2">H2</text>
<text x="368.3" y="263.8">M3</text>
<text x="368.3" y="261.2">H3</text>
<text x="89.8" y="267.5" transform="rotate(-90 89.8 267.5)">GND</text>
<text x="97.4" y="264.9" transform="rotate(-90 97.4 264.9)">+5V</text>
<text x="145.6" y="265.5" transform="rotate(-90 145.6 265.5)">+3V3</text>
<text x="216.8" y="264.9" transform="rotate(-90 216.8 264.9)">+5V</text>
<text x="310.4" y="272.6">GND</text>
<text x="18.6" y="277.6" transform="rotate(-90 18.6 277.6)">GND</text>
<text x="111.8" y="277.7">UART</text>
<text x="167.6" y="280.3">GPIO</text>
<text x="238.8" y="280.3">PWM</text>
<text x="40.6" y="282.8">SPI</text>
</g>
<g font-size="1.8" fill="#0000c2">
<text x="152.4" y="84.6">HC-SR04</text>
<text x="152.4" y="86.6">R3/R4</text>
<text x="152.4" y="88.7">A 3.3</text>
<text x="158.9" y="88.7">V trigger</text>
<text x="159.9" y="86.6">divide</text>
<text x="162.6" y="84.6">order:</text>
<text x="166.6" y="86.6">the</text>
<text x="168.6" y="88.7">is</text>
<text x="169.4" y="84.6">VCC TRIG ECHO GND (female</text>
<text x="170.7" y="86.6">5</text>
<text x="171.4" y="88.7">enough</text>
<text x="173.1" y="86.6">V echo</text>
<text x="179.4" y="88.7">for</text>
<text x="181" y="86.6">to</text>
<text x="183.2" y="88.7">the</text>
<text x="184.1" y="86.6">3.3</text>
<text x="187.3" y="88.7">HC-SR04.</text>
<text x="188.3" y="86.6">V (replaces</text>
<text x="199.2" y="84.6">socket,</text>
<text x="200.6" y="86.6">the</text>
<text x="204.7" y="86.6">breadboard</text>
<text x="207.1" y="84.6">module</text>
<text x="215.1" y="84.6">plugs</text>
<text x="216.6" y="86.6">level</text>
<text x="221.4" y="84.6">in</text>
<text x="222.2" y="86.6">shifter).</text>
<text x="224.4" y="84.6">directly).</text>
<text x="25.4" y="137.9">Left</text>
<text x="30.1" y="137.9">free:</text>
<text x="35.6" y="137.9">PB2</text>
<text x="40.5" y="137.9">(BOOT1),</text>
<text x="50.1" y="137.9">PA0</text>
<text x="54.8" y="137.9">(KEY</text>
<text x="60.4" y="137.9">button),</text>
<text x="69" y="137.9">PA11/PA12</text>
<text x="81.1" y="137.9">(USB),</text>
<text x="25.4" y="139.9">PC13</text>
<text x="25.4" y="142">Pins</text>
<text x="30.6" y="142">38</text>
<text x="31.5" y="139.9">(LED),</text>
<text x="34.2" y="142">(5V)</text>
<text x="38.4" y="139.9">PC14/PC15</text>
<text x="39.4" y="142">and</text>
<text x="44" y="142">40</text>
<text x="47.6" y="142">(3V3)</text>
<text x="50.9" y="139.9">(32</text>
<text x="54" y="142">unused:</text>
<text x="55.3" y="139.9">kHz</text>
<text x="59.9" y="139.9">crystal),</text>
<text x="62.4" y="142">the</text>
<text x="66.6" y="142">Black</text>
<text x="68.9" y="139.9">NRST,</text>
<text x="72.9" y="142">Pill</text>
<text x="75.4" y="139.9">VBAT.</text>
<text x="77.3" y="142">ties</text>
<text x="81.9" y="142">them</text>
<text x="87.8" y="142">to</text>
<text x="90.8" y="142">pins</text>
<text x="95.9" y="142">1</text>
<text x="98.3" y="142">and</text>
<text x="152.4" y="139.9">D1/D2</text>
<text x="152.4" y="142">each</text>
<text x="158" y="142">through</text>
<text x="159.9" y="139.9">sit</text>
<text x="163.4" y="139.9">beside</text>
<text x="166.5" y="142">its</text>
<text x="170" y="142">own</text>
<text x="170.7" y="139.9">the</text>
<text x="174.8" y="142">220</text>
<text x="174.8" y="139.9">sonar.</text>
<text x="179.6" y="142">R (R7/R8),</text>
<text x="181.8" y="139.9">J10</text>
<text x="186.4" y="139.9">drives</text>
<text x="191.8" y="142">so</text>
<text x="193.2" y="139.9">a</text>
<text x="195.1" y="142">both</text>
<text x="195.5" y="139.9">second</text>
<text x="200.5" y="142">pairs</text>
<text x="203.3" y="139.9">pair</text>
<text x="206.4" y="142">get</text>
<text x="208.2" y="139.9">of</text>
<text x="210.5" y="142">full</text>
<text x="211.2" y="139.9">LEDs</text>
<text x="214.9" y="142">brightness.</text>
<text x="216.9" y="139.9">off</text>
<text x="220.7" y="139.9">the</text>
<text x="224.8" y="139.9">board,</text>
<text x="25.4" y="213.6">Analog</text>
<text x="25.4" y="215.6">Max</text>
<text x="30.2" y="215.6">3.3</text>
<text x="32.9" y="213.6">inputs,</text>
<text x="34.4" y="215.6">V on</text>
<text x="40.1" y="215.6">these</text>
<text x="40.5" y="213.6">ADC1</text>
<text x="46.4" y="215.6">pins:</text>
<text x="46.5" y="213.6">IN9/IN8/IN7/IN6/IN1.</text>
<text x="52.1" y="215.6">pin</text>
<text x="56.2" y="215.6">2</text>
<text x="58.5" y="215.6">(5V)</text>
<text x="63.7" y="215.6">is</text>
<text x="66.5" y="215.6">for</text>
<text x="70.3" y="215.6">powering</text>
<text x="79.9" y="215.6">a</text>
<text x="82.2" y="215.6">sensor</text>
<text x="89.6" y="215.6">only.</text>
<text x="99.1" y="211.6">Raspberry</text>
<text x="99.1" y="213.6">No</text>
<text x="99.1" y="215.6">Pi</text>
<text x="102.1" y="215.6">TX -&gt;</text>
<text x="102.7" y="213.6">power</text>
<text x="109.4" y="213.6">pin</text>
<text x="109.6" y="211.6">Pi</text>
<text x="109.8" y="215.6">pin</text>
<text x="112.7" y="211.6">link,</text>
<text x="113.5" y="213.6">on</text>
<text x="113.8" y="215.6">2,</text>
<text x="116.8" y="215.6">Pi</text>
<text x="116.9" y="213.6">purpose:</text>
<text x="117.9" y="211.6">USART2</text>
<text x="119.9" y="215.6">RX -&gt;</text>
<text x="126.1" y="211.6">(PA3</text>
<text x="126.2" y="213.6">the</text>
<text x="127.8" y="215.6">pin</text>
<text x="130.3" y="213.6">Pi</text>
<text x="131.7" y="211.6">RX /</text>
<text x="131.9" y="215.6">3,</text>
<text x="133.4" y="213.6">and</text>
<text x="134.9" y="215.6">GND -&gt;</text>
<text x="137.9" y="211.6">PA2</text>
<text x="138" y="213.6">the</text>
<text x="142.1" y="213.6">USB-C</text>
<text x="142.6" y="211.6">TX).</text>
<text x="144.3" y="215.6">pin</text>
<text x="150" y="213.6">both</text>
<text x="155.3" y="213.6">supply</text>
<text x="161.3" y="213">SDA</text>
<text x="162.6" y="213.6">5</text>
<text x="162.6" y="228.8">I2C2</text>
<text x="162.6" y="230.9">Leave</text>
<text x="168" y="228.8">on</text>
<text x="169.1" y="230.9">R1/R2</text>
<text x="171.5" y="228.8">PB10</text>
<text x="176.5" y="230.9">off</text>
<text x="177.6" y="228.8">(SCL)</text>
<text x="180.3" y="230.9">if</text>
<text x="182.8" y="230.9">the</text>
<text x="184" y="228.8">/</text>
<text x="186.5" y="228.8">PB9</text>
<text x="186.9" y="230.9">breakouts</text>
<text x="191.4" y="228.8">(SDA,</text>
<text x="197.3" y="230.9">already</text>
<text x="197.6" y="228.8">AF9),</text>
<text x="203.6" y="228.8">both</text>
<text x="205.5" y="230.9">have</text>
<text x="209" y="228.8">ports</text>
<text x="211" y="230.9">pull-ups.</text>
<text x="215" y="228.8">on</text>
<text x="218.4" y="228.8">one</text>
<text x="223" y="228.8">bus.</text>
<text x="152.4" y="287.3">PA15/PB3</text>
<text x="163.4" y="287.3">start</text>
<text x="169" y="287.3">up</text>
<text x="172.5" y="287.3">as</text>
<text x="175.8" y="287.3">JTAG pins:4 firmware</text>
<text x="223.5" y="287.3">PWM1/2</text>
<text x="232.6" y="287.3">=</text>
<text x="235" y="286.9">5PB4/PB5</text>
<text x="245.4" y="287.3">(TIM3_CH1/CH2),</text>
<text x="263" y="287.3">PWM3</text>
<text x="272.3" y="287.3">PB6</text>
<text x="277.2" y="287.3">(TIM4_CH1).</text>
<text x="285" y="286.9">6</text>
<text x="25.4" y="289.3">SPI2:</text>
<text x="31.5" y="289.3">MISO=PB14</text>
<text x="43.8" y="289.3">CS=PB12</text>
<text x="53.9" y="289.3">SCK=PB13</text>
<text x="65.4" y="289.3">MOSI=PB15</text>
<text x="99.1" y="289.3">USART1:</text>
<text x="107.9" y="289.3">TX=PA9</text>
<text x="116.4" y="289.3">(pin</text>
<text x="121.3" y="289.3">3),</text>
<text x="125.2" y="289.3">RX=PA10</text>
<text x="135.2" y="289.3">(pin</text>
<text x="140.1" y="289.3">4).</text>
<text x="143.9" y="289.3">Same</text>
<text x="150.2" y="289.3">pinmust side</text>
<text x="154.3" y="289.3">1</text>
<text x="158.2" y="289.3">set as</text>
<text x="162.2" y="289.3">theirevery</text>
<text x="167.7" y="289.3">MODER</text>
<text x="171.1" y="289.3">otherbefore</text>
<text x="177.2" y="289.3">port.</text>
<text x="182.5" y="289.3">using</text>
<text x="188.8" y="289.3">them.</text>
<text x="223.5" y="289.3">3.3</text>
<text x="227.7" y="289.3">V logic.</text>
<text x="236.4" y="289.3">5V</text>
<text x="239.9" y="289.3">pin</text>
<text x="243.9" y="289.3">is</text>
<text x="246.8" y="289.3">for</text>
<text x="250.6" y="289.3">powering</text>
<text x="260.2" y="289.3">the</text>
<text x="264.3" y="289.3">load.</text>
</g>
<g font-size="1.8" fill="#009600">
<text x="197.8" y="118.1" transform="rotate(-90 197.8 118.1)">LED_APPROACH</text>
<text x="253.7" y="118.1" transform="rotate(-90 253.7 118.1)">LED_APPROACH</text>
<text x="197.8" y="120.7" transform="rotate(-90 197.8 120.7)">LED_T_A</text>
<text x="253.7" y="122.9" transform="rotate(-90 253.7 122.9)">LED_T_EXT</text>
</g>
</svg>
